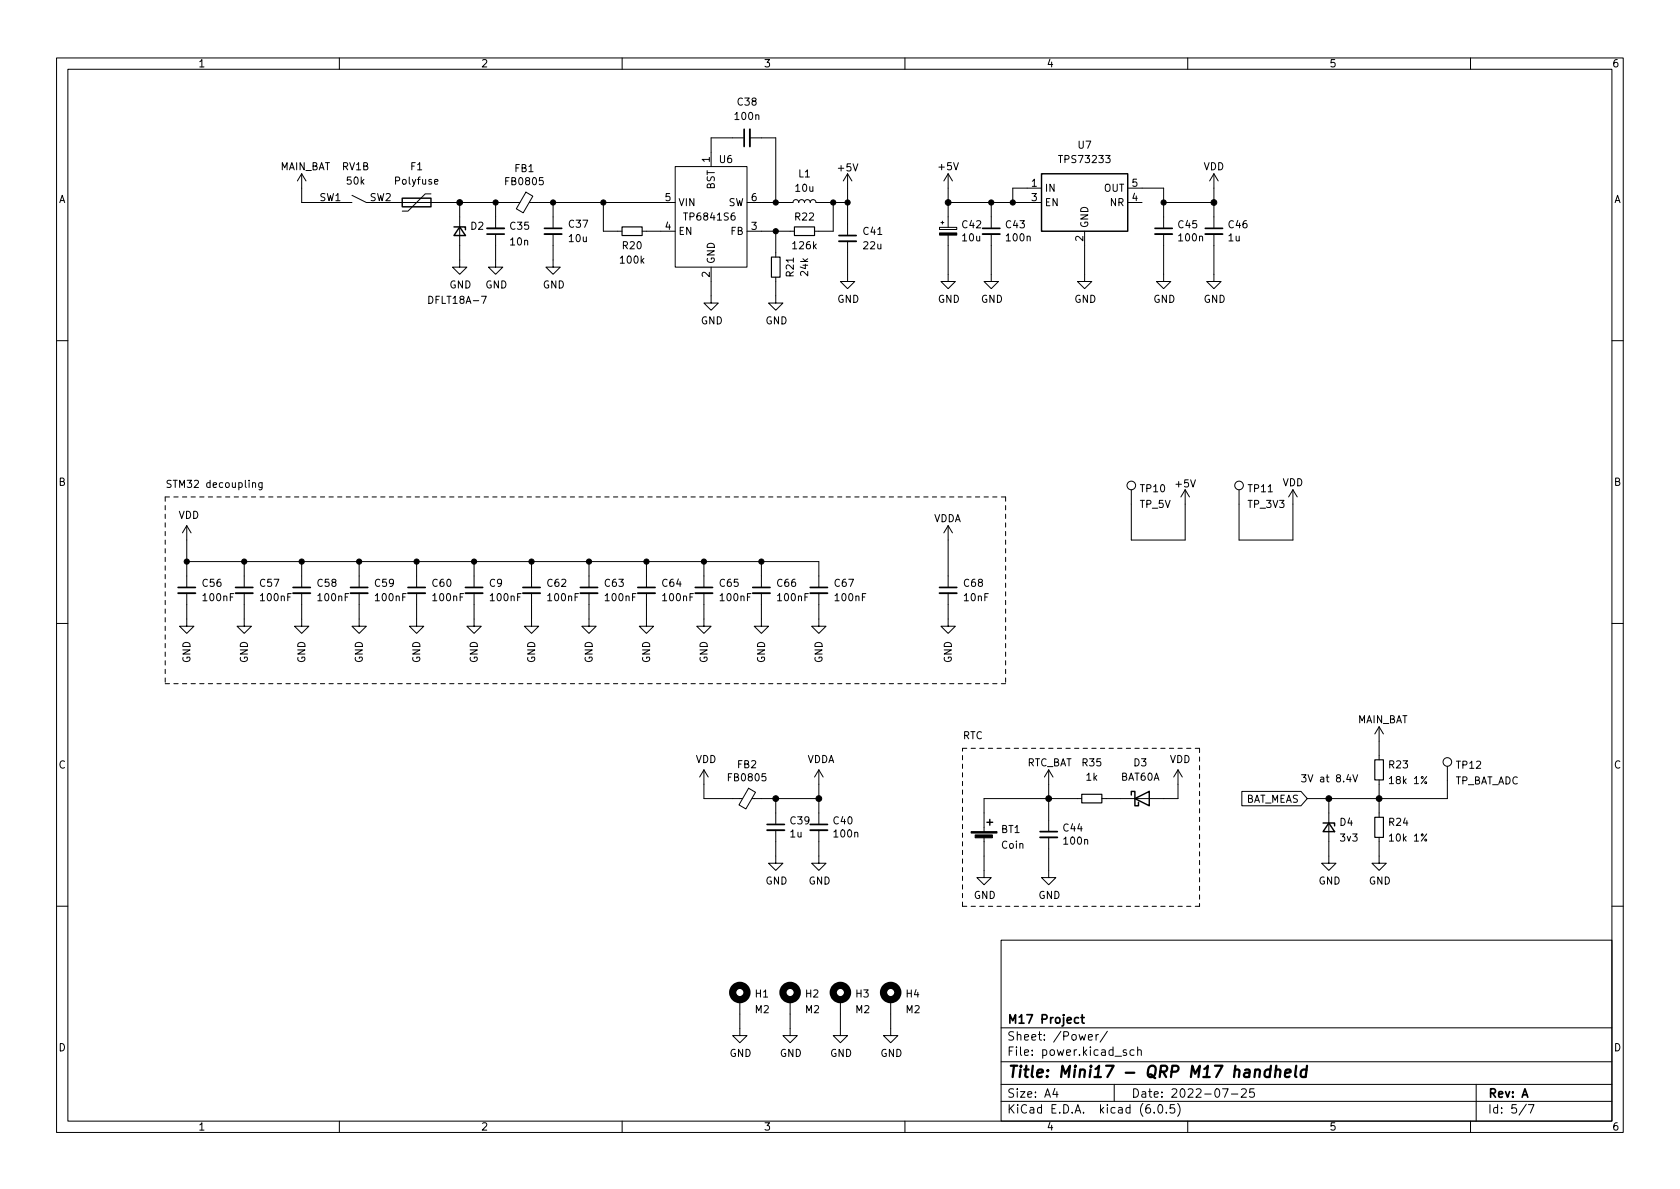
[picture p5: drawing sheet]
<svg xmlns="http://www.w3.org/2000/svg" width="297mm" height="210mm" viewBox="0 0 297 210" stroke-linecap="round" stroke-linejoin="round" font-family="sans-serif">
<g fill="none" stroke="#000" stroke-width=".18">
<path d="M10 10.2h277v190.1h-277zM12 12.2h273v186.1h-273zM60 10.2v2M110 10.2v2M160 10.2v2M210 10.2v2M260 10.2v2M53.3 30.7v5.1h3.8M53.3 30.7l-.7 1.3M53.3 30.7l.8 1.3M59.7 35.8h2.5M62.2 34.5l2.6 1.3h1.2"/>
<path d="M68.6 35.8h23.3M76.2 34.3h-1l-3.1 3h-1M76.8 32.1l.6-.1v-.2l-.4-.1-.2 .2 .1 .6h.5M81.3 35.8v11.4h1.2l-1.2 1.3-1.3-1.3h1.3M87.6 35.8v4.6M93 34l1.2 .7-1.7 2.9-1.2-.7zM93.6 35.8h25.8M97.8 35.8v4.5M106.7 35.8v5.1h3.3M119.4 29.5h12.7v17.7h-12.7zM131.4 24.4h-5.7v5.1M132.1 35.8h8.1l.2-.4 .3-.1 .4 .1 .1 .4 .1-.3 .3-.2 .5 .1 .1 .4 .3-.4 .4-.1 .2 .2 .2 .3 .1-.4 .4-.1 .3 .1 .2 .4h5.6"/>
<path d="M132.6 24.4h4.6v11.4M147.3 35.8v5.1h-3.3M149.9 30.7v10.8M149.9 30.7l-.8 1.3M149.9 30.7l.7 1.3M166.4 39.4h.5M166.6 39.1v.5M167.6 30.7v9.5M167.6 30.7l-.7 1.3M167.6 30.7l.8 1.3M167.6 35.8h16.5M175.3 35.8v4.5"/>
<path d="M184.1 33.3h-5v2.5M199.4 33.3h6.3v7M199.4 35.8h2.5M205.7 35.8h8.9M214.6 30.7v9.6M214.6 30.7l-.7 1.3M214.6 30.7l.8 1.3M75.8 52.4a.64 .64 0 0 1 .8 .6 .64 .64 0 0 1-.8 .7zM87.6 41.5v5.7h1.3l-1.3 1.3-1.2-1.3h1.2M97.8 41.4v5.8h1.3l-1.3 1.3-1.3-1.3h1.3M113.5 40.9h5.9M125.7 47.2v6.4h1.3l-1.3 1.3-1.2-1.3h1.2"/>
<path d="M132.1 40.9h8.4M137.2 49v4.6h1.2l-1.2 1.3-1.3-1.3h1.3M137.2 40.9v4.6M149.9 42.7v7.1h1.2l-1.2 1.2-1.3-1.2h1.3M166.1 40.2h3.1v.4h-3.1zM167.6 41.6v8.2h1.3l-1.3 1.2-1.2-1.2h1.2M175.3 41.4v8.4h1.2l-1.2 1.2-1.3-1.2h1.3M191.8 40.9v8.9h1.2l-1.2 1.2-1.3-1.2h1.3M205.7 41.4v8.4h1.3l-1.3 1.2-1.2-1.2h1.2M214.6 41.4v8.4h1.3l-1.3 1.2-1.2-1.2h1.2M10 60.2h2M285 60.2h2"/>
<path d="M33 93l-.7 1.2M33 93v10.9M33 93l.8 1.2M33 99.3h111.8v4.6M43.2 99.3v4.6M44.6 85.5l.2-.1h.3l.1 .8M44.6 85.4v.8M46.3 85.4v1l-.2 .2h-.3M46.3 85.4h-.3l-.3 .2 .2 .5h.4M53.3 99.3v4.6M63.5 99.3v4.6M73.7 99.3v4.6"/>
<path d="M83.8 99.3v4.6M94 99.3v4.6M104.1 99.3v4.6M114.3 99.3v4.6M124.5 99.3v4.6M134.6 99.3v4.6M167.6 93v10.9M167.6 93l-.7 1.2M167.6 93l.8 1.2M200 86.6v8.9h9.5v-8.9M209.5 86.6l-.7 1.3M209.5 86.6l.8 1.3"/>
<path d="M219.1 86.6v8.9h9.5v-8.9M228.6 86.6l-.8 1.3M228.6 86.6l.8 1.3M10 110.2h2M33 104.9v5.8h1.3l-1.3 1.3-1.3-1.3h1.3M43.2 104.9v5.8h1.2l-1.2 1.3-1.3-1.3h1.3M53.3 104.9v5.8h1.3l-1.3 1.3-1.2-1.3h1.2M63.5 104.9v5.8h1.3l-1.3 1.3-1.3-1.3h1.3M73.7 104.9v5.8h1.2l-1.2 1.3-1.3-1.3h1.3M83.8 104.9v5.8h1.3l-1.3 1.3-1.3-1.3h1.3M94 104.9v5.8h1.2l-1.2 1.3-1.3-1.3h1.3M104.1 104.9v5.8h1.3l-1.3 1.3-1.2-1.3h1.2"/>
<path d="M114.3 104.9v5.8h1.3l-1.3 1.3-1.3-1.3h1.3M124.5 104.9v5.8h1.2l-1.2 1.3-1.3-1.3h1.3M134.6 104.9v5.8h1.3l-1.3 1.3-1.3-1.3h1.3M144.8 104.9v5.8h1.2l-1.2 1.3-1.3-1.3h1.3M167.6 104.9v5.8h1.3l-1.3 1.3-1.2-1.3h1.2M285 110.2h2M124.5 136.1v5.1h6.8M124.5 136.1l-.8 1.3M124.5 136.1l.7 1.3M132.4 139.4l1.2 .7-1.7 2.9-1.2-.7zM144.8 136.1v9.6M144.8 136.1l-.8 1.3"/>
<path d="M144.8 136.1l.7 1.3M185.4 136.1v10.8M185.4 136.1l-.7 1.3M185.4 136.1l.8 1.3M208.3 136.1v5.1h-13.5M208.3 136.1l-.8 1.3M208.3 136.1l.7 1.3M219.6 139.9h10.4l1.1 1.3-1.1 1.3h-10.4zM238.4 136.9l-.3 .9h.8M238.7 137.4v.9M239.2 137l.4 1.3 .4-1.3M243.8 128.5l-.7 1.3"/>
<path d="M243.8 128.5v5.9M243.8 137.9v6.6M243.8 128.5l.8 1.3M255.9 135.5v5.7h-24.8M133 141.2h11.8M137.2 146.8v5.8h1.2l-1.2 1.3-1.3-1.3h1.3M137.2 141.2v4.5M144.8 146.8v5.8h1.2l-1.2 1.3-1.3-1.3h1.3M174 148.1v7.1h1.3l-1.3 1.3-1.3-1.3h1.3M185.4 148.1v7.1h1.3l-1.3 1.3-1.3-1.3h1.3M191.3 141.2h-17.3v5.9M234.9 141.2v11.4h1.3l-1.3 1.3-1.2-1.3h1.2"/>
<path d="M243.8 148.1v4.5h1.3l-1.3 1.3-1.2-1.3h1.2M10 160.2h2M130.8 176.8v6.3h1.3l-1.3 1.3-1.3-1.3h1.3M139.7 176.8v6.3h1.3l-1.3 1.3-1.3-1.3h1.3M148.6 176.8v6.3h1.3l-1.3 1.3-1.3-1.3h1.3M157.5 176.8v6.3h1.2l-1.2 1.3-1.3-1.3h1.3M177 166.3h108v32h-108zM285 160.2h2M60 198.3v2M110 198.3v2M160 198.3v2M177 194.8h108"/>
<path d="M177 191.8h108M177 187.8h108M177 181.8h108M186.5 192.5l-.4 1h1M186.9 193v1M192.4 183.4l.7-.1v-.3l-.5-.1-.2 .2 .1 .8h.6M193.8 182.9v1M194.2 182.9l-.3 .1-.1 .2M195.8 182.4l-1.3 1.9M197 191.8v3M199.1 185.7l-.3-.1-.2 .2v.3l.5 .1v.4h-.5M200.5 185.7l-.4-.1-.3 .3v.4l.1 .3h.6"/>
<path d="M201.1 185.8l.3-.2 .3 .1 .1 .9M201.1 185.1v1.5M204.1 196.7v.1M204.9 195.4l.2-.1a.81 .81 0 0 1 .6 .7 .81 .81 0 0 1-.3 .8h-.2a.81 .81 0 0 1-.6-.6 .81 .81 0 0 1 .3-.8zM206.2 196.7v.1M207.6 195.3h-.7v.7l.2-.1 .5 .1 .1 .2-.1 .5-.2 .1-.5-.1M208.2 195.1a1.72 1.72 0 0 1 0 2.3M210 198.3v2M216.1 192.5h1l-.6 1.5M217.7 193.5h1.2M219.5 192.7l.6-.2 .2 .2 .1 .3-1 1h1M221.7 192.5h-.7l-.1 .7 .2-.1 .5 .1 .2 .2-.1 .5-.2 .1-.6-.1"/>
<path d="M260 198.3v2M261 191.8v6.5M269.9 195.3l-1.3 1.9M270.2 195.3h1l-.6 1.5"/>
<circle cx="200" cy="85.8" r=".76"/>
<circle cx="219.1" cy="85.8" r=".76"/>
<circle cx="255.9" cy="134.7" r=".76"/>
</g>
<path d="M224.6 189.2a.66 .66 0 0 0-1 .3v.6l.1 .3 .2 .1 .6-.1M224.7 188.5l-.2 2M225.6 189.3a.49 .49 0 0 1 .8 .1l-.1 1.1M225.7 188.5l-.3 2M227.2 189.8l1-.2-.1-.4-.1-.1-.6 .1-.2 1 .2 .3 .6-.1M229.2 188.5l-.2 1.7 .2 .3M231 189.2a.66 .66 0 0 0-1 .3l-.1 .6 .2 .3 .2 .1 .6-.1M231.1 188.5l-.3 2" fill="none" stroke="#000" stroke-width=".4"/>
<g fill="none" stroke="#000" stroke-width=".3">
<path d="M131.6 22.9v3M86.1 41.4h3.1M96.3 40.4h3M148.3 41.7h3.1M173.7 40.4h3.1M204.2 40.4h3.1M213.1 40.4h3.1M31.5 103.9h3M41.7 103.9h3M51.8 103.9h3.1M62 103.9h3M72.1 103.9h3.1"/>
<path d="M82.3 103.9h3M92.5 103.9h3M102.6 103.9h3.1M112.8 103.9h3M122.9 103.9h3.1M133.1 103.9h3M143.3 103.9h3M166.1 103.9h3.1M135.6 145.8h3.1M143.3 145.8h3M183.9 147.1h3M191.1 179.9h.6"/>
<path d="M191.3 179.4v1.3l.4 .2M190.7 180l-.4-.1-.3 .3v.4l.1 .3h.6"/>
</g>
<g fill="#000" stroke="#000" stroke-width=".18">
<path d="M166.1 41.2h3.1v.4h-3.1zM171.7 147.1h4.6v.2h-4.6zM172.4 147.6h3.1v.6h-3.1z"/>
<circle cx="81.3" cy="35.8" r=".51"/>
<circle cx="87.6" cy="35.8" r=".46"/>
<circle cx="97.8" cy="35.8" r=".46"/>
<circle cx="106.7" cy="35.8" r=".46"/>
<circle cx="137.2" cy="35.8" r=".46"/>
<circle cx="147.3" cy="35.8" r=".46"/>
<circle cx="149.9" cy="35.8" r=".46"/>
<circle cx="167.6" cy="35.8" r=".51"/>
<circle cx="175.3" cy="35.8" r=".46"/>
<circle cx="179.1" cy="35.8" r=".46"/>
<circle cx="205.7" cy="35.8" r=".46"/>
<circle cx="214.6" cy="35.8" r=".51"/>
<circle cx="137.2" cy="40.9" r=".46"/>
<circle cx="33" cy="99.3" r=".46"/>
<circle cx="43.2" cy="99.3" r=".46"/>
<circle cx="53.3" cy="99.3" r=".46"/>
<circle cx="63.5" cy="99.3" r=".46"/>
<circle cx="73.7" cy="99.3" r=".46"/>
<circle cx="83.8" cy="99.3" r=".46"/>
<circle cx="94" cy="99.3" r=".46"/>
<circle cx="104.1" cy="99.3" r=".46"/>
<circle cx="114.3" cy="99.3" r=".46"/>
<circle cx="124.5" cy="99.3" r=".46"/>
<circle cx="134.6" cy="99.3" r=".46"/>
<circle cx="137.2" cy="141.2" r=".51"/>
<circle cx="144.8" cy="141.2" r=".51"/>
<circle cx="185.4" cy="141.2" r=".51"/>
<circle cx="235" cy="141.2" r=".51"/>
<circle cx="243.8" cy="141.2" r=".51"/>
</g>
<g fill="none" stroke="#000" stroke-width=".33">
<path d="M132.6 22.9v3M86.1 40.4h3.1M96.3 41.4h3M148.3 42.7h3.1M173.7 41.4h3.1M204.2 41.4h3.1M213.1 41.4h3.1M31.5 104.9h3M41.7 104.9h3M51.8 104.9h3.1M62 104.9h3M72.1 104.9h3.1"/>
<path d="M82.3 104.9h3M92.5 104.9h3M102.6 104.9h3.1M112.8 104.9h3M122.9 104.9h3.1M133.1 104.9h3M143.3 104.9h3M166.1 104.9h3.1M135.6 146.8h3.1M143.3 146.8h3M183.9 148.1h3"/>
</g>
<path d="M71.1 35h5.1v1.6h-5.1zM184.1 30.7h15.3v10.2h-15.3zM80.3 40.1h2v.5M81.3 40.1l1 1.6h-2zM174.5 145.4h1M175 144.9v1M200 140.6v-.7h.7v2.6h.6v-.6M200.7 141.2l2.5-1.3v2.6zM233.9 145.5h2.1v.5M234.9 145.5l1.1 1.6h-2.1z" fill="none" stroke="#000" stroke-width=".25"/>
<path d="M110 40.1h3.5v1.6h-3.5zM136.4 45.5h1.5v3.5h-1.5zM140.5 40.1h3.5v1.6h-3.5zM243.1 134.4h1.5v3.5h-1.5zM191.3 140.5h3.5v1.5h-3.5zM243.1 144.5h1.5v3.6h-1.5z" fill="none" stroke="#000" stroke-width=".2"/>
<g fill="none" stroke="#000" stroke-width="1.3">
<circle cx="130.8" cy="175.5" r="1.27"/>
<circle cx="139.7" cy="175.5" r="1.27"/>
<circle cx="148.6" cy="175.5" r="1.27"/>
<circle cx="157.5" cy="175.5" r="1.27"/>
</g>
<path d="M29.2 87.9v33M29.2 87.9h148.6M177.8 87.9v33M29.2 120.9h148.6M170.2 132.3h41.9M212.1 132.3v28M170.2 160.3h41.9M170.2 160.3v-28" fill="none" stroke="#000" stroke-width=".18" stroke-dasharray=".8 .8"/>
<text font-size="2.8" x="178" y="190.6">Title: Mini17 - QRP M17 handheld</text>
<g font-size="2.1">
<text x="178" y="184">Sheet: /Power/</text>
<text x="178" y="181">M17 Project</text>
<text x="178" y="186.7">File: power.kicad_sch</text>
<text x="178" y="196.9">KiCad E.D.A. kicad (6.0.5)</text>
<text x="178" y="194.1">Size: A4</text>
<text x="200" y="194.1">Date: 2022-07-25</text>
<text x="263" y="194.1">Rev: A</text>
<text x="263" y="196.9">Id: 5/7</text>
</g>
<g font-size="1.8">
<text x="35" y="11.9">1</text>
<text x="85" y="11.9">2</text>
<text x="135" y="11.9">3</text>
<text x="185" y="11.9">4</text>
<text x="235" y="11.9">5</text>
<text x="285" y="11.9">6</text>
<text x="130.1" y="21.2">100n</text>
<text x="130.5" y="18.7">C38</text>
<text x="125.5" y="28.7" transform="rotate(-90 125.5 28.7)">1</text>
<text x="127.2" y="28.8">U6</text>
<text x="187.6" y="28.8">TPS73233</text>
<text x="190.6" y="26.3">U7</text>
<text x="10.3" y="35.9">A</text>
<text x="49.4" y="30.1">MAIN_BAT</text>
<text x="56.5" y="35.6">SW1</text>
<text x="60.5" y="30.1">RV1B</text>
<text x="61.4" y="32.6">50k</text>
<text x="65.4" y="35.6">SW2</text>
<text x="70" y="32.6">Polyfuse</text>
<text x="72.6" y="30.1">F1</text>
<text x="89.6" y="32.7">FB0805</text>
<text x="91" y="30.4">FB1</text>
<text x="117.6" y="35.6">5</text>
<text x="126.4" y="33.5" transform="rotate(-90 126.4 33.5)">BST</text>
<text x="132.9" y="35.6">6</text>
<text x="140.7" y="33.9">10u</text>
<text x="141.2" y="31.4">L1</text>
<text x="148.3" y="30.3">+5V</text>
<text x="166" y="30.1">+5V</text>
<text x="182.4" y="33">1</text>
<text x="182.4" y="35.6">3</text>
<text x="184.7" y="33.9">IN</text>
<text x="195.1" y="33.9">OUT</text>
<text x="200.2" y="35.6">4</text>
<text x="200.2" y="33">5</text>
<text x="212.8" y="30.1">VDD</text>
<text x="285.3" y="35.9">A</text>
<text x="83.2" y="40.6">D2</text>
<text x="90.3" y="40.6">C35</text>
<text x="100.6" y="40.3">C37</text>
<text x="117.6" y="40.6">4</text>
<text x="119.9" y="41.5">EN</text>
<text x="119.9" y="36.4">VIN</text>
<text x="121.3" y="39">TP6841S6</text>
<text x="128.7" y="36.4">SW</text>
<text x="129.2" y="41.5">FB</text>
<text x="132.9" y="40.6">3</text>
<text x="140.6" y="39">R22</text>
<text x="152.7" y="41.5">C41</text>
<text x="170.2" y="40.4">C42</text>
<text x="177.9" y="40.4">C43</text>
<text x="184.7" y="36.4">EN</text>
<text x="192.4" y="40.4" transform="rotate(-90 192.4 40.4)">GND</text>
<text x="196.3" y="36.4">NR</text>
<text x="208.4" y="40.4">C45</text>
<text x="217.3" y="40.4">C46</text>
<text x="90.3" y="43.4">10n</text>
<text x="100.7" y="42.8">10u</text>
<text x="109.8" y="46.6">100k</text>
<text x="110.1" y="44.1">R20</text>
<text x="126.4" y="46.7" transform="rotate(-90 126.4 46.7)">GND</text>
<text x="140.3" y="44.1">126k</text>
<text x="152.7" y="44.1">22u</text>
<text x="170.2" y="42.7">10u</text>
<text x="178" y="42.7">100n</text>
<text x="191.5" y="42.7" transform="rotate(-90 191.5 42.7)">2</text>
<text x="208.5" y="42.7">100n</text>
<text x="217.2" y="42.7">1u</text>
<text x="76.4" y="53.7">DFLT18A-7</text>
<text x="79.4" y="51">GND</text>
<text x="85.8" y="51">GND</text>
<text x="96" y="51">GND</text>
<text x="125.5" y="49" transform="rotate(-90 125.5 49)">2</text>
<text x="140.3" y="48.9" transform="rotate(-90 140.3 48.9)">R21</text>
<text x="142.9" y="48.7" transform="rotate(-90 142.9 48.7)">24k</text>
<text x="148" y="53.5">GND</text>
<text x="165.8" y="53.5">GND</text>
<text x="173.4" y="53.5">GND</text>
<text x="189.9" y="53.5">GND</text>
<text x="203.9" y="53.5">GND</text>
<text x="212.8" y="53.5">GND</text>
<text x="123.9" y="57.3">GND</text>
<text x="135.3" y="57.3">GND</text>
<text x="10.3" y="85.9">B</text>
<text x="29.2" y="86.3">STM32 decoupling</text>
<text x="201.5" y="89.8">TP_5V</text>
<text x="201.7" y="87">TP10</text>
<text x="208" y="86.2">+5V</text>
<text x="220.7" y="89.8">TP_3V3</text>
<text x="220.8" y="87">TP11</text>
<text x="226.7" y="86">VDD</text>
<text x="285.3" y="85.9">B</text>
<text x="31.5" y="91.7">VDD</text>
<text x="165" y="92.3">VDDA</text>
<text x="35.9" y="103.8">C56</text>
<text x="36" y="106.3">100nF</text>
<text x="46" y="103.8">C57</text>
<text x="46.2" y="106.3">100nF</text>
<text x="56.2" y="103.8">C58</text>
<text x="56.3" y="106.3">100nF</text>
<text x="66.3" y="103.8">C59</text>
<text x="66.5" y="106.3">100nF</text>
<text x="76.5" y="103.8">C60</text>
<text x="76.7" y="106.3">100nF</text>
<text x="86.5" y="103.8">C9</text>
<text x="86.8" y="106.3">100nF</text>
<text x="96.8" y="103.8">C62</text>
<text x="97" y="106.3">100nF</text>
<text x="107" y="103.8">C63</text>
<text x="107.1" y="106.3">100nF</text>
<text x="117.1" y="103.8">C64</text>
<text x="117.3" y="106.3">100nF</text>
<text x="127.3" y="103.8">C65</text>
<text x="127.5" y="106.3">100nF</text>
<text x="137.5" y="103.8">C66</text>
<text x="137.6" y="106.3">100nF</text>
<text x="147.6" y="103.8">C67</text>
<text x="147.8" y="106.3">100nF</text>
<text x="170.5" y="103.8">C68</text>
<text x="170.5" y="106.3">10nF</text>
<text x="33.7" y="117.3" transform="rotate(-90 33.7 117.3)">GND</text>
<text x="43.8" y="117.3" transform="rotate(-90 43.8 117.3)">GND</text>
<text x="54" y="117.3" transform="rotate(-90 54 117.3)">GND</text>
<text x="64.1" y="117.3" transform="rotate(-90 64.1 117.3)">GND</text>
<text x="74.3" y="117.3" transform="rotate(-90 74.3 117.3)">GND</text>
<text x="84.5" y="117.3" transform="rotate(-90 84.5 117.3)">GND</text>
<text x="94.6" y="117.3" transform="rotate(-90 94.6 117.3)">GND</text>
<text x="104.8" y="117.3" transform="rotate(-90 104.8 117.3)">GND</text>
<text x="114.9" y="117.3" transform="rotate(-90 114.9 117.3)">GND</text>
<text x="125.1" y="117.3" transform="rotate(-90 125.1 117.3)">GND</text>
<text x="135.3" y="117.3" transform="rotate(-90 135.3 117.3)">GND</text>
<text x="145.4" y="117.3" transform="rotate(-90 145.4 117.3)">GND</text>
<text x="168.3" y="117.3" transform="rotate(-90 168.3 117.3)">GND</text>
<text x="170.2" y="130.7">RTC</text>
<text x="239.9" y="127.9">MAIN_BAT</text>
<text x="10.3" y="135.9">C</text>
<text x="123" y="134.9">VDD</text>
<text x="130.4" y="135.8">FB2</text>
<text x="142.7" y="134.9">VDDA</text>
<text x="181.5" y="135.5">RTC_BAT</text>
<text x="191.4" y="135.5">R35</text>
<text x="200.5" y="135.5">D3</text>
<text x="206.8" y="134.9">VDD</text>
<text x="245.6" y="135.9">R23</text>
<text x="257.6" y="135.9">TP12</text>
<text x="285.3" y="135.9">C</text>
<text x="128.9" y="138.1">FB0805</text>
<text x="192.1" y="138">1k</text>
<text x="198.2" y="138">BAT60A</text>
<text x="220" y="141.9">BAT_MEAS</text>
<text x="229.9" y="138.3">3V at 8.4V</text>
<text x="246" y="138.6">18k 1%</text>
<text x="257.1" y="138.7">TP_BAT_ADC</text>
<text x="139.7" y="148.1">1u</text>
<text x="139.8" y="145.8">C39</text>
<text x="147.4" y="145.8">C40</text>
<text x="147.6" y="148.1">100n</text>
<text x="177" y="147.3">BT1</text>
<text x="188.1" y="147">C44</text>
<text x="188.2" y="149.3">100n</text>
<text x="236.9" y="146">D4</text>
<text x="237" y="148.8">3v3</text>
<text x="245.6" y="146">R24</text>
<text x="246" y="148.8">10k 1%</text>
<text x="177.1" y="150.1">Coin</text>
<text x="135.3" y="156.4">GND</text>
<text x="142.9" y="156.4">GND</text>
<text x="172.2" y="158.9">GND</text>
<text x="183.6" y="158.9">GND</text>
<text x="233.1" y="156.4">GND</text>
<text x="242" y="156.4">GND</text>
<text x="133.5" y="179.2">M2</text>
<text x="133.6" y="176.4">H1</text>
<text x="142.4" y="179.2">M2</text>
<text x="142.5" y="176.4">H2</text>
<text x="151.3" y="179.2">M2</text>
<text x="151.3" y="176.4">H3</text>
<text x="160.2" y="179.2">M2</text>
<text x="160.2" y="176.4">H4</text>
<text x="10.3" y="185.9">D</text>
<text x="285.3" y="185.9">D</text>
<text x="129" y="186.9">GND</text>
<text x="137.9" y="186.9">GND</text>
<text x="146.8" y="186.9">GND</text>
<text x="155.6" y="186.9">GND</text>
<text x="35" y="199.9">1</text>
<text x="85" y="199.9">2</text>
<text x="135" y="199.9">3</text>
<text x="185" y="199.9">4</text>
<text x="235" y="199.9">5</text>
<text x="285" y="199.9">6</text>
</g>
</svg>
